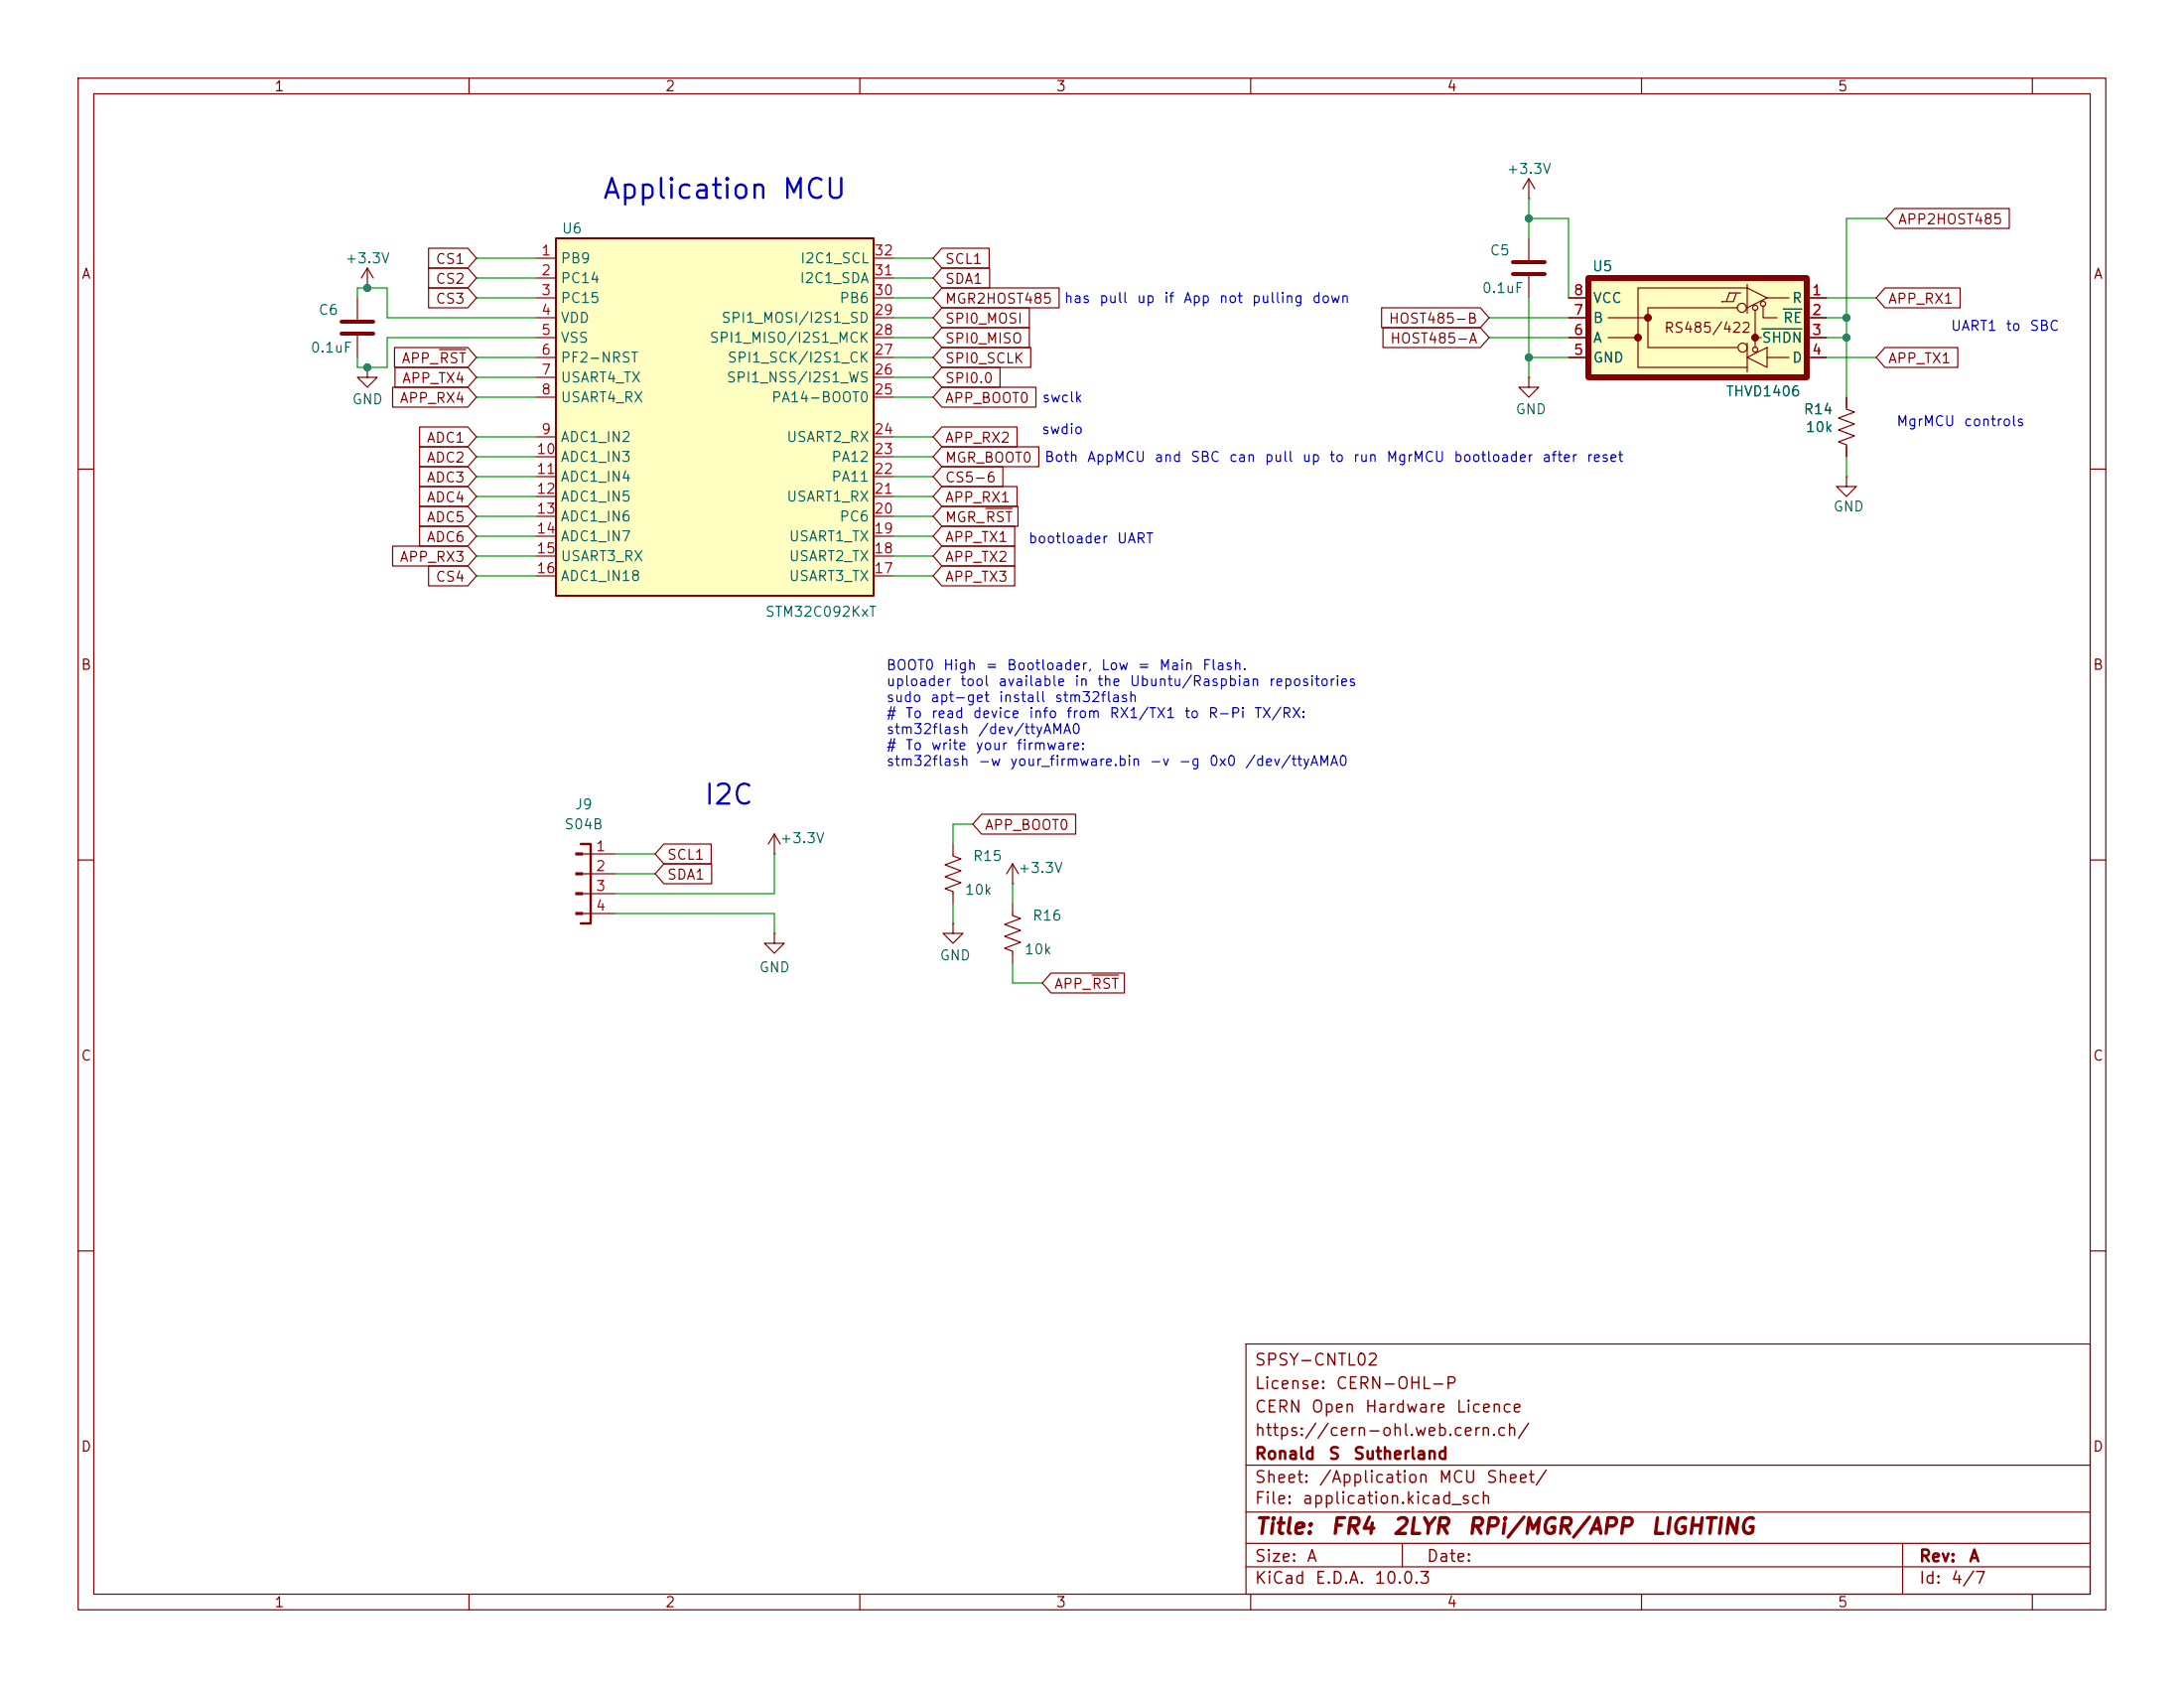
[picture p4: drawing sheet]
<svg xmlns="http://www.w3.org/2000/svg" width="279mm" height="216mm" viewBox="0 0 279 216" stroke-linecap="round" stroke-linejoin="round" font-family="sans-serif">
<g fill="none" stroke="#840000" stroke-width=".15">
<path d="M10 10h259.4v195.9h-259.4zM12 12h255.4v191.9h-255.4zM60 10v2M110 10v2M160 10v2M210 10v2M260 10v2M10 60h2M267.4 60h2M10 110h2M267.4 110h2M10 160h2"/>
<path d="M159.4 171.9h108v32h-108zM267.4 160h2M159.4 197.4h108M159.4 193.4h108M159.4 187.4h108M179.4 197.4v3M243.4 197.4v6.5M60 203.9v2M110 203.9v2M159.4 200.4h108M160 203.9v2M210 203.9v2"/>
<path d="M260 203.9v2"/>
</g>
<path d="M71.1 30.5h40.7v45.7h-40.7z" fill="#ffffc2"/>
<path d="M71.1 30.5h40.7v45.7h-40.7z" fill="none" stroke="#840000" stroke-width=".25"/>
<g fill="none" stroke="#840000" stroke-width=".15">
<path d="M45.7 38.1v2.8M47 36.8h.1M47 34.3l-.8 1.3M47 34.3l.8 1.3M47 34.3v2.5M68.6 33h2.5M68.6 35.6h2.5M68.6 38.1h2.5M111.8 33h2.5M111.8 35.6h2.5M111.8 38.1h2.5M195.6 25.4h.1"/>
<path d="M195.6 22.9v2.5M195.6 30.5v2.8M195.6 35.3v2.8M195.6 22.9l-.8 1.2M195.6 22.9l.7 1.2M45.7 42.9v2.8M47 47v1.3h1.3l-1.3 1.2-1.3-1.2h1.3M47 47h.1M68.6 40.6h2.5M68.6 43.2h2.5M68.6 45.7h2.5M68.6 48.3h2.5"/>
<path d="M68.6 50.8h2.5M68.6 55.9h2.5M68.6 58.4h2.5M111.8 40.6h2.5M111.8 43.2h2.5M111.8 45.7h2.5M111.8 48.3h2.5M111.8 50.8h2.5M111.8 55.9h2.5M111.8 58.4h2.5M68.6 61h2.5M68.6 63.5h2.5"/>
<path d="M68.6 66h2.5M68.6 68.6h2.5M68.6 71.1h2.5M68.6 73.7h2.5M111.8 61h2.5M111.8 63.5h2.5M111.8 66h2.5M111.8 68.6h2.5M111.8 71.1h2.5M111.8 73.7h2.5M74.5 109.2h4.2M74.5 111.8h4.2"/>
<path d="M74.5 114.3h4.2M74.5 116.8h4.2M99.1 119.4v1.3h1.2l-1.2 1.2-1.3-1.2h1.3M99.1 119.4h.1M121.9 118.1v1.3h1.3l-1.3 1.3-1.3-1.3h1.3M121.9 118.1h.1"/>
</g>
<path d="M74.3 108h1.3v10.1h-1.3" fill="none" stroke="#840000" stroke-width=".3"/>
<g fill="#840000" stroke="#840000" stroke-width=".15">
<path d="M73.7 109.1h.8v.2h-.8z"/>
<path d="M73.7 111.6h.8v.3h-.8z"/>
<path d="M73.7 114.2h.8v.2h-.8z"/>
<path d="M73.7 116.7h.8v.3h-.8z"/>
</g>
<path d="M193.5 33.5h4.1M193.5 35.1h4.1M43.7 41.1h4.1M43.7 42.7h4.1" fill="none" stroke="#840000" stroke-width=".51"/>
<path d="M203.2 35.6h27.9v12.7h-27.9z" fill="#ffffc2"/>
<g fill="none" stroke="#840000" stroke-width=".15">
<path d="M54.8 34.3h5l1.2 1.3-1.2 1.2h-5zM54.8 31.7h5l1.2 1.3-1.2 1.3h-5zM54.8 36.8h5l1.2 1.3-1.2 1.3h-5zM120.5 34.3h6.1v2.5h-6.1l-1.1-1.2zM120.5 31.7h6v2.6h-6l-1.1-1.3zM120.5 36.8h15v2.6h-15l-1.1-1.3zM120.5 39.4h11.2v2.5h-11.2l-1.1-1.3zM176.7 39.4h12.7l1.1 1.2-1.1 1.3h-12.7zM200.7 38.1h2.5M220.3 38.6h1.4M221.2 37.5l-.3 1M221.3 37.5h1.4"/>
<path d="M222.1 37.5l-.3 1M222.2 39.4h-11.4v5.1h11.4M223.5 36.8l2.6 1.3-2.6 1.3zM223.5 36.4v.4h-14v10.2h14M223.5 39.4v.7M224.5 39.6v3.6M225.6 39.1v1.5h1.7M226.1 38.1h2.8M231.1 38.1h2.6M241.1 36.8h9.7v2.6h-9.7l-1.1-1.3zM242.4 26.7h14.7v2.5h-14.7l-1.1-1.3zM50.2 49.5h9.6l1.2 1.3-1.2 1.3h-9.6z"/>
<path d="M50.5 44.4h9.3l1.2 1.3-1.2 1.3h-9.3zM50.5 47h9.3l1.2 1.3-1.2 1.2h-9.3zM53.7 54.6h6.1l1.2 1.3-1.2 1.3h-6.1zM53.7 59.7h6.1l1.2 1.3-1.2 1.2h-6.1zM53.7 57.1h6.1l1.2 1.3-1.2 1.3h-6.1zM56.2 44.7h3.4M120.5 41.9h11.2v2.6h-11.2l-1.1-1.3zM120.5 47h7.4v2.5h-7.4l-1.1-1.2zM120.5 44.4h11.4v2.6h-11.4l-1.1-1.3zM120.5 49.5h12v2.6h-12l-1.1-1.3zM120.5 59.7h7.8v2.5h-7.8l-1.1-1.2zM120.5 54.6h9.6v2.6h-9.6l-1.1-1.3z"/>
<path d="M120.5 57.1h12.4v2.6h-12.4l-1.1-1.3zM176.9 41.9h12.5l1.1 1.3-1.1 1.3h-12.5zM195.6 48.3v1.2h1.2l-1.2 1.3-1.3-1.3h1.3M195.6 48.3h.1M200.7 45.7h2.5M200.7 40.6h2.5M200.7 43.2h2.5M205.7 40.6h5.1M205.7 43.2h3.8M223.5 43.9v3.7M223.5 45.7l2.6-1.2v2.5zM225.3 43.2h-.8v1.3"/>
<path d="M226.1 45.7h2.8M231.1 45.7h2.6M231.1 40.6h2.6M231.1 43.2h2.6M236.2 50.8v1.5l1 .4-2 .8 2 .7-2 .8 2 .8-2 .7 1 .4v1.5M241.1 44.4h9.4v2.6h-9.4l-1.1-1.3zM50.2 69.8h9.6l1.2 1.3-1.2 1.3h-9.6zM53.7 62.2h6.1l1.2 1.3-1.2 1.3h-6.1zM53.7 67.3h6.1l1.2 1.3-1.2 1.3h-6.1zM53.7 64.8h6.1l1.2 1.2-1.2 1.3h-6.1zM54.8 72.4h5l1.2 1.3-1.2 1.2h-5zM120.5 69.8h9.3v2.6h-9.3l-1.1-1.3z"/>
<path d="M120.5 67.3h9.3v2.6h-9.3l-1.1-1.3zM120.5 64.8h9.7v2.5h-9.7l-1.1-1.3zM120.5 62.2h9.6v2.6h-9.6l-1.1-1.3zM120.5 72.4h9.3v2.5h-9.3l-1.1-1.2zM126.1 65h3.4M236.2 61v1.2h1.3l-1.3 1.3-1.3-1.3h1.3M236.2 61h.1M84.9 107.9h6.1v2.6h-6.1l-1.1-1.3zM84.9 110.5h6.1v2.5h-6.1l-1.1-1.2zM99.1 109.2h.1M99.1 106.7l-.8 1.3M99.1 106.7l.7 1.3"/>
<path d="M99.1 106.7v2.5M121.9 108v1.5l1 .4-2 .7 2 .8-2 .7 2 .8-2 .8 1 .3v1.6M125.6 104.1h12v2.6h-12l-1.1-1.3zM129.5 115.6v1.5l1.1 .4-2.1 .7 2.1 .8-2.1 .8 2.1 .7-2.1 .8 1 .4v1.5M129.5 113h.1M129.5 110.5v2.5M129.5 110.5l-.7 1.3M129.5 110.5l.8 1.3M134.5 124.5h9.3v2.5h-9.3l-1.2-1.3zM139.7 124.7h3.4"/>
<circle cx="222.8" cy="39.4" r=".58"/>
<circle cx="224.5" cy="39.4" r=".32"/>
<circle cx="225.6" cy="38.9" r=".32"/>
<circle cx="222.9" cy="44.5" r=".58"/>
<circle cx="224.5" cy="44.7" r=".32"/>
</g>
<path d="M203.2 35.6h27.9v12.7h-27.9z" fill="none" stroke="#840000" stroke-width=".76"/>
<g fill="#840000" stroke="#840000" stroke-width=".51">
<circle cx="224.5" cy="43.2" r=".25"/>
<circle cx="210.8" cy="40.6" r=".25"/>
<circle cx="209.5" cy="43.2" r=".25"/>
</g>
<path d="M228.1 39.5h2.4M225.4 42.1h5.1" fill="none" stroke="#006464" stroke-width=".15"/>
<g fill="none" stroke="#009600" stroke-width=".15">
<path d="M45.7 38.1v-1.3h3.8v3.8h19.1M61 35.6h7.6M61 38.1h7.6M61 33h7.6M114.3 35.6h5.1M114.3 38.1h5.1M114.3 33h5.1M195.6 25.4v5.1M195.6 38.1v10.2M195.6 27.9h5.1v10.2M233.7 38.1h6.3M241.3 27.9h-5.1v22.9"/>
<path d="M61 45.7h7.6M61 48.3h7.6M61 55.9h7.6M61 58.4h7.6M61 50.8h7.6M68.6 43.2h-19.1v3.8h-3.8v-1.3M114.3 45.7h5.1M114.3 48.3h5.1M114.3 40.6h5.1M114.3 55.9h5.1M114.3 58.4h5.1M114.3 50.8h5.1"/>
<path d="M114.3 43.2h5.1M190.5 40.6h10.2M190.5 43.2h10.2M195.6 45.7h5.1M233.7 45.7h6.3M233.7 40.6h2.5M233.7 43.2h2.5M236.2 58.4v2.6M61 66h7.6M61 68.6h7.6M61 63.5h7.6M61 73.7h7.6"/>
<path d="M61 71.1h7.6M61 61h7.6M114.3 66h5.1M114.3 68.6h5.1M114.3 63.5h5.1M114.3 73.7h5.1M114.3 71.1h5.1M114.3 61h5.1M78.7 116.8h20.4v2.6M78.7 109.2h5.1M78.7 111.8h5.1M99.1 109.2v5.1h-20.4"/>
<path d="M121.9 115.6v2.5M124.5 105.4h-2.6v2.6M129.5 113v2.6M129.5 123.2v2.5h3.8"/>
</g>
<g fill="#009600" stroke="#009600" stroke-width=".13">
<circle cx="236.2" cy="40.6" r=".46"/>
<circle cx="195.6" cy="27.9" r=".46"/>
<circle cx="236.2" cy="43.2" r=".46"/>
<circle cx="195.6" cy="45.7" r=".46"/>
<circle cx="47" cy="47" r=".46"/>
<circle cx="47" cy="36.8" r=".46"/>
</g>
<g font-size="2.5" fill="#0000c2">
<text x="76.9" y="26.1">Application MCU</text>
<text x="89.9" y="103.5">I2C</text>
</g>
<g font-size="2" fill="#840000">
<text x="160.4" y="196.7">Title:</text>
<text x="170.1" y="196.7">FR4</text>
<text x="178" y="196.7">2LYR</text>
<text x="187.6" y="196.7">RPi/MGR/APP</text>
<text x="211" y="196.7">LIGHTING</text>
</g>
<g font-size="1.5" fill="#840000">
<text x="160.4" y="178">License:</text>
<text x="160.4" y="175">SPSY-CNTL02</text>
<text x="170.8" y="178">CERN-OHL-P</text>
<text x="160.4" y="184">https://cern-ohl.web.cern.ch/</text>
<text x="160.4" y="181">CERN</text>
<text x="167.6" y="181">Open</text>
<text x="174.5" y="181">Hardware</text>
<text x="186.2" y="181">Licence</text>
<text x="160.4" y="190">Sheet:</text>
<text x="160.4" y="187">Ronald</text>
<text x="168.6" y="190">/Application</text>
<text x="169.9" y="187">S</text>
<text x="173" y="187">Sutherland</text>
<text x="183.9" y="190">MCU</text>
<text x="190" y="190">Sheet/</text>
<text x="160.4" y="192.7">File:</text>
<text x="166.5" y="192.7">application.kicad_sch</text>
<text x="160.4" y="202.9">KiCad</text>
<text x="160.4" y="200.1">Size:</text>
<text x="167.1" y="200.1">A</text>
<text x="168.1" y="202.9">E.D.A.</text>
<text x="175.7" y="202.9">10.0.3</text>
<text x="182.4" y="200.1">Date:</text>
<text x="245.4" y="200.1">Rev:</text>
<text x="245.4" y="202.9">Id:</text>
<text x="249.5" y="202.9">4/7</text>
<text x="251.8" y="200.1">A</text>
</g>
<g font-size="1.3" fill="#840000">
<text x="35" y="12">1</text>
<text x="85" y="12">2</text>
<text x="135" y="12">3</text>
<text x="185" y="12">4</text>
<text x="235" y="12">5</text>
<text x="242.7" y="29">APP2HOST485</text>
<text x="10.3" y="36">A</text>
<text x="55.6" y="34.1">CS1</text>
<text x="120.8" y="34.1">SCL1</text>
<text x="267.7" y="36">A</text>
<text x="55.6" y="36.6">CS2</text>
<text x="55.6" y="39.2">CS3</text>
<text x="120.8" y="36.6">SDA1</text>
<text x="120.8" y="39.2">MGR2HOST485</text>
<text x="120.8" y="41.7">SPI0_MOSI</text>
<text x="177.6" y="41.7">HOST485-B</text>
<text x="241.5" y="39.2">APP_RX1</text>
<text x="51.3" y="46.8">APP_RST</text>
<text x="120.8" y="44.2">SPI0_MISO</text>
<text x="120.8" y="46.8">SPI0_SCLK</text>
<text x="177.7" y="44.2">HOST485-A</text>
<text x="212.8" y="42.9">RS485/422</text>
<text x="241.5" y="46.8">APP_TX1</text>
<text x="51" y="51.9">APP_RX4</text>
<text x="51.3" y="49.3">APP_TX4</text>
<text x="120.8" y="49.3">SPI0.0</text>
<text x="120.8" y="51.9">APP_BOOT0</text>
<text x="54.5" y="56.9">ADC1</text>
<text x="54.5" y="59.5">ADC2</text>
<text x="120.8" y="56.9">APP_RX2</text>
<text x="120.8" y="59.5">MGR_BOOT0</text>
<text x="54.5" y="62">ADC3</text>
<text x="54.5" y="64.6">ADC4</text>
<text x="120.8" y="62">CS5-6</text>
<text x="120.8" y="64.6">APP_RX1</text>
<text x="54.5" y="69.6">ADC6</text>
<text x="54.5" y="67.1">ADC5</text>
<text x="120.8" y="69.6">APP_TX1</text>
<text x="120.8" y="67.1">MGR_RST</text>
<text x="51" y="72.2">APP_RX3</text>
<text x="55.6" y="74.7">CS4</text>
<text x="120.8" y="72.2">APP_TX2</text>
<text x="120.8" y="74.7">APP_TX3</text>
<text x="10.3" y="86">B</text>
<text x="267.7" y="86">B</text>
<text x="125.9" y="106.5">APP_BOOT0</text>
<text x="85.2" y="110.3">SCL1</text>
<text x="85.2" y="112.8">SDA1</text>
<text x="134.8" y="126.8">APP_RST</text>
<text x="10.3" y="136">C</text>
<text x="267.7" y="136">C</text>
<text x="10.3" y="186">D</text>
<text x="267.7" y="186">D</text>
<text x="35" y="205.9">1</text>
<text x="85" y="205.9">2</text>
<text x="135" y="205.9">3</text>
<text x="185" y="205.9">4</text>
<text x="235" y="205.9">5</text>
</g>
<g font-size="1.3" fill="#006464">
<text x="192.6" y="22.6">+3.3V</text>
<text x="44" y="34">+3.3V</text>
<text x="71.6" y="34">PB9</text>
<text x="71.8" y="30.2">U6</text>
<text x="102.3" y="34">I2C1_SCL</text>
<text x="190.5" y="33">C5</text>
<text x="203.6" y="35">U5</text>
<text x="40.6" y="40.6">C6</text>
<text x="71.6" y="36.5">PC14</text>
<text x="71.6" y="39.1">PC15</text>
<text x="71.6" y="41.6">VDD</text>
<text x="92.2" y="41.6">SPI1_MOSI/I2S1_SD</text>
<text x="102.2" y="36.5">I2C1_SDA</text>
<text x="107.3" y="39.1">PB6</text>
<text x="189.5" y="37.8">0.1uF</text>
<text x="203.7" y="41.6">B</text>
<text x="203.7" y="39.1">VCC</text>
<text x="228" y="41.6">RE</text>
<text x="229.2" y="39.1">R</text>
<text x="39.6" y="45.4">0.1uF</text>
<text x="71.6" y="44.2">VSS</text>
<text x="71.6" y="46.7">PF2-NRST</text>
<text x="90.7" y="44.2">SPI1_MISO/I2S1_MCK</text>
<text x="93" y="46.7">SPI1_SCK/I2S1_CK</text>
<text x="203.7" y="46.7">GND</text>
<text x="203.7" y="44.2">A</text>
<text x="225.3" y="44.2">SHDN</text>
<text x="229.2" y="46.7">D</text>
<text x="45" y="52">GND</text>
<text x="71.6" y="49.2">USART4_TX</text>
<text x="71.6" y="51.8">USART4_RX</text>
<text x="92.8" y="49.2">SPI1_NSS/I2S1_WS</text>
<text x="98.6" y="51.8">PA14-BOOT0</text>
<text x="193.8" y="53.3">GND</text>
<text x="220.7" y="51">THVD1406</text>
<text x="230.6" y="53.3">R14</text>
<text x="71.6" y="56.9">ADC1_IN2</text>
<text x="71.6" y="59.4">ADC1_IN3</text>
<text x="100.5" y="56.9">USART2_RX</text>
<text x="106.3" y="59.4">PA12</text>
<text x="230.9" y="55.6">10k</text>
<text x="71.6" y="61.9">ADC1_IN4</text>
<text x="71.6" y="64.5">ADC1_IN5</text>
<text x="100.5" y="64.5">USART1_RX</text>
<text x="106.3" y="61.9">PA11</text>
<text x="234.4" y="65.7">GND</text>
<text x="71.6" y="67">ADC1_IN6</text>
<text x="71.6" y="69.6">ADC1_IN7</text>
<text x="100.8" y="69.6">USART1_TX</text>
<text x="107.3" y="67">PC6</text>
<text x="71.6" y="72.1">USART3_RX</text>
<text x="71.6" y="74.6">ADC1_IN18</text>
<text x="100.8" y="74.6">USART3_TX</text>
<text x="100.8" y="72.1">USART2_TX</text>
<text x="97.8" y="79.2">STM32C092KxT</text>
<text x="72.1" y="106.4">S04B</text>
<text x="73.5" y="103.8">J9</text>
<text x="99.7" y="108.2">+3.3V</text>
<text x="124.4" y="110.4">R15</text>
<text x="130.2" y="112">+3.3V</text>
<text x="123.3" y="114.8">10k</text>
<text x="132" y="118.1">R16</text>
<text x="97" y="124.7">GND</text>
<text x="120.1" y="123.1">GND</text>
<text x="131" y="122.4">10k</text>
</g>
<g font-size="1.3" fill="#a90000">
<text x="69.1" y="33">1</text>
<text x="69.1" y="35.5">2</text>
<text x="111.7" y="35.5">31</text>
<text x="111.7" y="33">32</text>
<text x="69.1" y="38.1">3</text>
<text x="69.1" y="40.6">4</text>
<text x="111.7" y="40.6">29</text>
<text x="111.7" y="38.1">30</text>
<text x="201.2" y="40.6">7</text>
<text x="201.2" y="38.1">8</text>
<text x="231.7" y="38.1">1</text>
<text x="231.7" y="40.6">2</text>
<text x="69.1" y="43.2">5</text>
<text x="69.1" y="45.7">6</text>
<text x="111.7" y="45.7">27</text>
<text x="111.7" y="43.2">28</text>
<text x="201.2" y="45.7">5</text>
<text x="201.2" y="43.2">6</text>
<text x="231.7" y="43.2">3</text>
<text x="231.7" y="45.7">4</text>
<text x="69.1" y="48.2">7</text>
<text x="69.1" y="50.8">8</text>
<text x="111.7" y="50.8">25</text>
<text x="111.7" y="48.2">26</text>
<text x="68.5" y="58.4">10</text>
<text x="69.1" y="55.9">9</text>
<text x="111.7" y="58.4">23</text>
<text x="111.7" y="55.9">24</text>
<text x="68.5" y="60.9">11</text>
<text x="68.5" y="63.5">12</text>
<text x="111.7" y="63.5">21</text>
<text x="111.7" y="60.9">22</text>
<text x="68.5" y="66">13</text>
<text x="68.5" y="68.6">14</text>
<text x="68.5" y="71.1">15</text>
<text x="111.7" y="71.1">18</text>
<text x="111.7" y="68.6">19</text>
<text x="111.7" y="66">20</text>
<text x="68.5" y="73.6">16</text>
<text x="111.7" y="73.6">17</text>
<text x="76.1" y="109.2">1</text>
<text x="76.1" y="111.7">2</text>
<text x="76.1" y="114.3">3</text>
<text x="76.1" y="116.8">4</text>
</g>
<g font-size="1.3" fill="#0000c2">
<text x="136" y="39.1">has</text>
<text x="140.5" y="39.1">pull</text>
<text x="145.3" y="39.1">up</text>
<text x="148.8" y="39.1">if</text>
<text x="151.3" y="39.1">App</text>
<text x="155.9" y="39.1">not</text>
<text x="160" y="39.1">pulling</text>
<text x="167.8" y="39.1">down</text>
<text x="249.5" y="42.6">UART1</text>
<text x="256.5" y="42.6">to</text>
<text x="259.6" y="42.6">SBC</text>
<text x="133.2" y="51.8">swclk</text>
<text x="133.2" y="55.8">swdio</text>
<text x="133.5" y="59.4">Both</text>
<text x="139" y="59.4">AppMCU</text>
<text x="147.6" y="59.4">and</text>
<text x="152.2" y="59.4">SBC</text>
<text x="157.1" y="59.4">can</text>
<text x="161.7" y="59.4">pull</text>
<text x="166.5" y="59.4">up</text>
<text x="170" y="59.4">to</text>
<text x="173" y="59.4">run</text>
<text x="177.3" y="59.4">MgrMCU</text>
<text x="185.9" y="59.4">bootloader</text>
<text x="197.2" y="59.4">after</text>
<text x="202.8" y="59.4">reset</text>
<text x="242.5" y="54.8">MgrMCU</text>
<text x="251.1" y="54.8">controls</text>
<text x="131.5" y="69.8">bootloader</text>
<text x="142.8" y="69.8">UART</text>
<text x="113.3" y="86">BOOT0</text>
<text x="113.3" y="88.1">uploader</text>
<text x="120.6" y="86">High</text>
<text x="122.7" y="88.1">tool</text>
<text x="126" y="86">=</text>
<text x="127.6" y="88.1">available</text>
<text x="128.7" y="86">Bootloader,</text>
<text x="137.4" y="88.1">in</text>
<text x="140.3" y="88.1">the</text>
<text x="140.8" y="86">Low</text>
<text x="144.4" y="88.1">Ubuntu/Raspbian</text>
<text x="145.4" y="86">=</text>
<text x="148.2" y="86">Main</text>
<text x="153.7" y="86">Flash.</text>
<text x="162.2" y="88.1">repositories</text>
<text x="113.3" y="90.1">sudo</text>
<text x="113.3" y="92.2">#</text>
<text x="113.3" y="94.2">stm32flash</text>
<text x="115.7" y="92.2">To</text>
<text x="118.9" y="90.1">apt-get</text>
<text x="119" y="92.2">read</text>
<text x="124.4" y="92.2">device</text>
<text x="125" y="94.2">/dev/ttyAMA0</text>
<text x="127.7" y="90.1">install</text>
<text x="131.5" y="92.2">info</text>
<text x="134.8" y="90.1">stm32flash</text>
<text x="136.3" y="92.2">from</text>
<text x="141.8" y="92.2">RX1/TX1</text>
<text x="151.4" y="92.2">to</text>
<text x="154.5" y="92.2">R-Pi</text>
<text x="160.3" y="92.2">TX/RX:</text>
<text x="113.3" y="96.3">#</text>
<text x="113.3" y="98.3">stm32flash</text>
<text x="115.7" y="96.3">To</text>
<text x="119" y="96.3">write</text>
<text x="124.7" y="96.3">your</text>
<text x="125" y="98.3">-w</text>
<text x="129.1" y="98.3">your_firmware.bin</text>
<text x="129.9" y="96.3">firmware:</text>
<text x="147" y="98.3">-v</text>
<text x="150.7" y="98.3">-g</text>
<text x="154.6" y="98.3">0x0</text>
<text x="159.2" y="98.3">/dev/ttyAMA0</text>
</g>
</svg>
